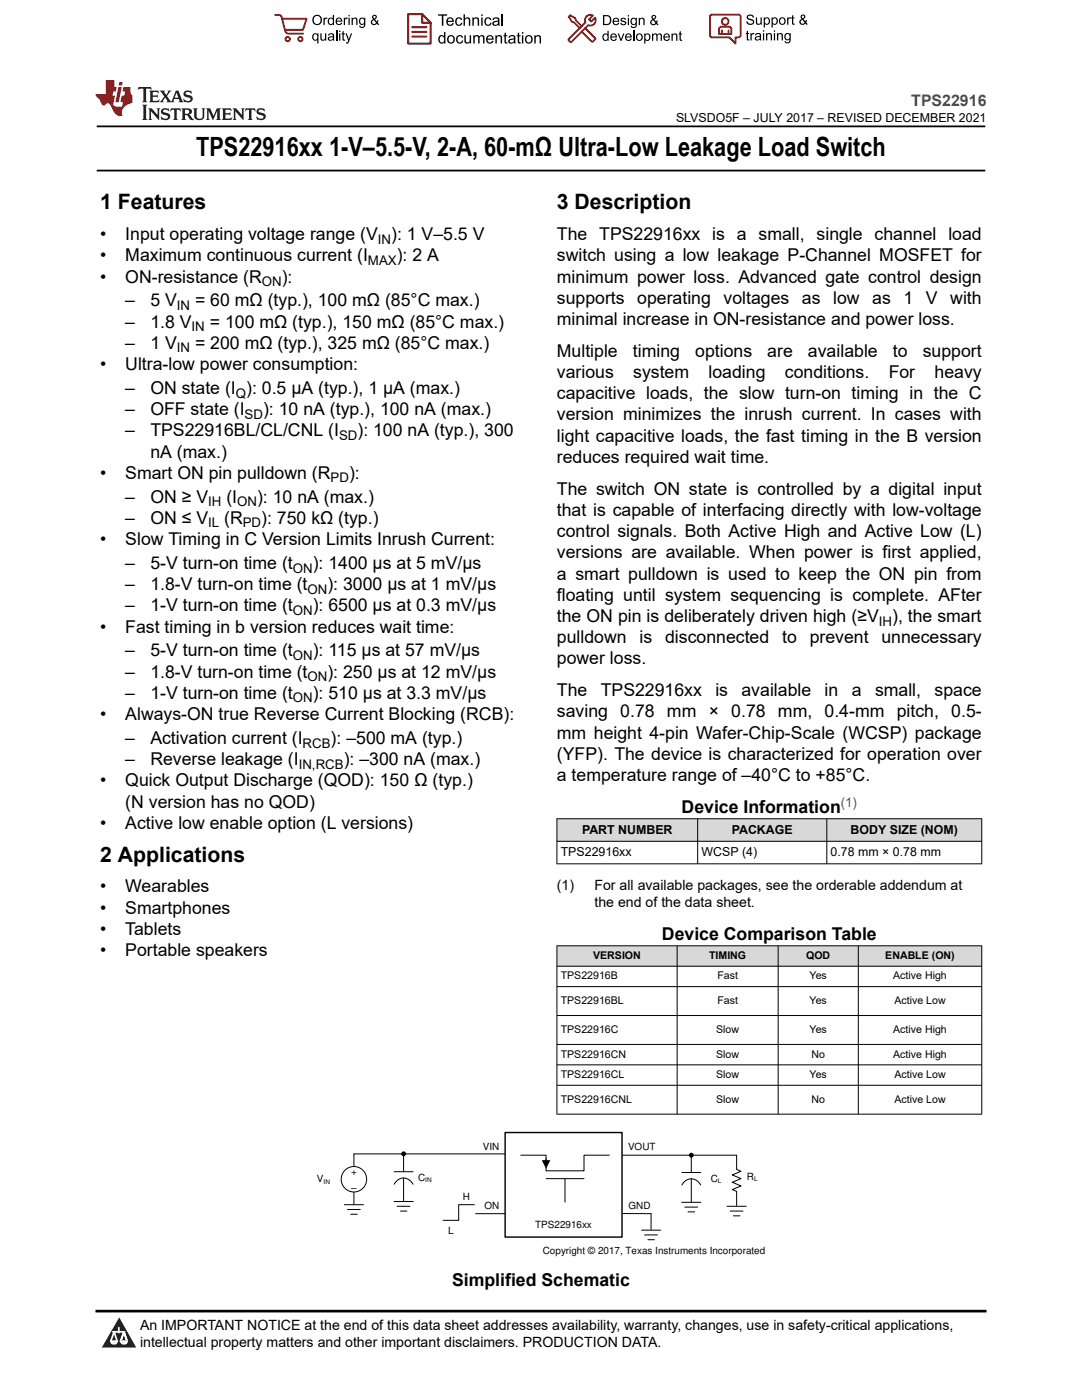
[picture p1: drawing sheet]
<svg xmlns="http://www.w3.org/2000/svg" width="216mm" height="279mm" viewBox="0 0 216 279" stroke-linecap="round" stroke-linejoin="round" font-family="sans-serif">
<path d="M19.3 25.2h177.3M19.3 34h177.3" fill="none" stroke="#000" stroke-width=".35"/>
<g fill="#d8d8d8">
<path d="M111.1 163.4h84.8v4.5h-84.8z" fill-rule="evenodd"/>
<path d="M111.2 163.5h27.9v4.3h-27.9z" fill-rule="evenodd"/>
<path d="M139.3 163.5h25.6v4.3h-25.6z" fill-rule="evenodd"/>
<path d="M165 163.5h30.8v4.3h-30.8z" fill-rule="evenodd"/>
</g>
<path d="M111.1 163.4h84.9M111.1 167.9h84.9M111.1 172.4h84.9M111.1 163.3v9.2M139.2 163.3v9.2M165 163.3v9.2M195.9 163.3v9.2" fill="none" stroke="#000" stroke-width=".2"/>
<g fill="#d8d8d8">
<path d="M111.1 188.8h84.8v4h-84.8z" fill-rule="evenodd"/>
<path d="M111.2 188.8h23.9v4h-23.9z" fill-rule="evenodd"/>
<path d="M135.2 188.8h20v4h-20z" fill-rule="evenodd"/>
<path d="M155.3 188.8h15.9v4h-15.9z" fill-rule="evenodd"/>
<path d="M171.3 188.8h24.5v4h-24.5z" fill-rule="evenodd"/>
</g>
<g fill="none" stroke="#000" stroke-width=".2">
<path d="M111.1 188.8h84.9M111.1 192.8h84.9M111.1 196.9h84.9M111.1 188.7v33.7M135.1 188.7v33.7M155.3 188.7v33.7M171.3 188.7v33.7M195.9 188.7v33.7M111.1 202.7h84.9M111.1 208.4h84.9M111.1 212.5h84.9M111.1 216.6h84.9"/>
<path d="M70.7 230.3h30.1M111.1 222.4h84.9M94.6 240.4h-3.1v3.1h-3.1M94.9 242.2h5.9"/>
</g>
<path d="M100.8 226h23.3v20.9h-23.3z" fill-rule="evenodd" fill="#fff"/>
<path d="M100.8 226h23.3v20.9h-23.3z" fill="none" stroke="#000" stroke-width=".28"/>
<path d="M70.6 230.3v10.1M103.9 230.5h5.1v3.2h7.5v-3.2h5.1M109 235.2h7.5M109 231.2v.5M112.7 235.2v4.7M124.2 230.5h22.8M68.7 240.4h3.8M69.3 241.4h2.6M70 242.3h1.3M124.2 242.2h5.7v3.2" fill="none" stroke="#000" stroke-width=".2"/>
<path d="M108.1 231.5h1.7l-.8 1.7z" fill="#000"/>
<circle cx="70.6" cy="235.3" r="2.54" fill="#fff"/>
<g fill="none" stroke="#000" stroke-width=".2">
<path d="M78.6 239.8h3.8M78.6 236.3a2.04 2.04 0 0 1 1.9-1.2 2.04 2.04 0 0 1 1.9 1.2M78.6 233.8h3.8M80.5 230.4v3.4M80.5 235.1v4.7M80.5 230.1v.2M136 239.9h3.8M136.1 236.5a2.04 2.04 0 0 1 1.8-1.2 2.04 2.04 0 0 1 1.9 1.2M136.1 234h3.7M137.9 235.3v4.6M137.9 230.4v3.6M147 230.6v2.8l.9 .4-1.8 .7 1.8 .7-1.8 .7 1.8 .8-1.8 .7 .9 .4v2.8"/>
<path d="M79.2 240.7h2.6M79.9 241.7h1.3M128 245.5h3.8M128.6 246.5h2.6M129.3 247.4h1.3M136.6 240.9h2.6M137.3 241.9h1.3M145.1 240.7h3.8M145.7 241.7h2.5M146.3 242.6h1.4"/>
<circle cx="70.6" cy="235.3" r="2.54"/>
</g>
<g fill="#000">
<circle cx="80.5" cy="230.3" r=".49"/>
<circle cx="137.9" cy="230.5" r=".49"/>
</g>
<path d="M0 0h215.9v23.8h-215.9z" fill-rule="evenodd" fill="#fff"/>
<path d="M27.7 17.4l-.2 .6 .5-.3h.6v.1v2.2l-.2 .4h1l-.2-.4v-2.2v-.1h.5l.5 .3-.1-.6zM29.8 18.1l.2 .4v1.5l-.2 .4h1.9l.1-.6a1.08 1.08 0 0 1-1.3 .2v-.7h.6l.4 .2v-.6l-.4 .2h-.6v-.6l.2-.1a1 1 0 0 1 1 .2l-.1-.5zM31.8 18.1l1 1.1-1 1.2h.9l-.2-.2 .4-.7 .5 .7-.2 .2h1.6l-.2-.2 .1-.4h1l.1 .4-.1 .2h.9l-.2-.3-.8-2h-.5l-1 2.2-.8-1.1 .9-1.1h-.8l.2 .2-.5 .7-.3-.7 .1-.2zM35.2 18.5l.4 1h-.8zM36.8 18.2a.65 .65 0 0 0-.2 .7 .65 .65 0 0 0 .6 .5l.7 .2 .1 .2a.79 .79 0 0 1-.7 .4 .79 .79 0 0 1-.7-.5l.1 .7 .2-.1a.93 .93 0 0 0 1.1 .1 .93 .93 0 0 0 .4-1 1.46 1.46 0 0 0-1.2-.6l-.1-.3a1.09 1.09 0 0 1 1.2 .2l-.2-.6-.1 .1-.6-.2zM28.4 20.9l.2 .4v2.3l-.2 .3h1l-.2-.3v-2.3l.2-.4zM29.6 21.6l.2 .4v1.6l-.2 .3h.8l-.3-.3v-1.4l1.7 1.8v-2l.2-.4h-.8l.2 .2 .1 1.1-1.2-1.3zM32.3 21.8a.65 .65 0 0 0-.2 .7 .65 .65 0 0 0 .7 .4l.6 .2 .1 .2a.79 .79 0 0 1-.7 .4 .79 .79 0 0 1-.7-.5l.1 .7 .2-.1a.93 .93 0 0 0 1.1 .1 .93 .93 0 0 0 .4-.9 1.46 1.46 0 0 0-1.2-.6l-.1-.4a1.09 1.09 0 0 1 1.2 .2l-.2-.6-.1 .1-.6-.1zM34.1 21.6l-.1 .7a.63 .63 0 0 1 .7-.4l.1 1.7-.3 .3h1l-.2-.3v-1.7a.66 .66 0 0 1 .8 .4l-.1-.7zM36.2 21.6l.2 .4v1.6l-.2 .3h.9l-.2-.2v-.7h.5l.1 .2a.79 .79 0 0 0 1.2 .6l-1-.9a.61 .61 0 0 0 .6-.6 .61 .61 0 0 0-.5-.6zM36.9 21.9h.2a.47 .47 0 0 1 .5 .1 .47 .47 0 0 1 .1 .5l-.2 .2h-.6zM38.5 21.6l.2 .2a2.27 2.27 0 0 0 .4 2 1.04 1.04 0 0 0 1.7-.7v-1.3l.2-.2h-.8l.2 .4v1.1a.6 .6 0 0 1-.6 .6 .6 .6 0 0 1-.6-.6v-1.1l.3-.4zM41.1 21.6l.2 .4v1.6l-.2 .3h.7l-.2-.3v-1.5l.9 1.9 .8-1.9v1.5l-.2 .3h1l-.3-.3v-1.6l.3-.4h-.8l-.7 1.5-.7-1.5zM44.3 21.6l.2 .4v1.6l-.2 .3h1.9l.1-.5a1.09 1.09 0 0 1-1.3 .1v-.6h.6l.4 .1v-.6l-.4 .2h-.6v-.6l.2-.1a1.01 1.01 0 0 1 1 .3l-.1-.6zM46.4 21.6l.3 .4v1.6l-.3 .3h.8l-.2-.3v-1.4l1.6 1.8v-2l.2-.4h-.7l.2 .2v1.1l-1.2-1.3zM49 21.6l-.1 .7a.63 .63 0 0 1 .8-.4v1.7l-.3 .3h1l-.2-.3v-1.7a.66 .66 0 0 1 .8 .4l-.1-.7zM51.4 21.8a.65 .65 0 0 0-.2 .7 .65 .65 0 0 0 .6 .4l.6 .2 .2 .2a.79 .79 0 0 1-.8 .4 .79 .79 0 0 1-.6-.5l.1 .7 .2-.1a.93 .93 0 0 0 1 .1 .93 .93 0 0 0 .5-.9 1.46 1.46 0 0 0-1.3-.6l-.1-.4a1.09 1.09 0 0 1 1.3 .2l-.2-.6-.2 .1-.5-.1z" fill="#231f20"/>
<path d="M21.1 16v2.8h-2.1l.1 .3 .9 1a.95 .95 0 0 0 .9 .9 .59 .59 0 0 1 .6-.4 .59 .59 0 0 1 .5 .4l.4 .8a1.59 1.59 0 0 0 2.1 1.3 1.61 1.61 0 0 1 1-2.2l1-.4-.1-1.5a1.59 1.59 0 0 1-.4-1.6h-1.4l-.2 .9h.5l-.1 .8h-.5l-.2 1v.2l.4 .1-.2 .9h-.6a.73 .73 0 0 1-1.1-.7l.3-1.5h-.5l.2-.8h.5l.2-.9h-.5v-1.4zM23.6 17.4l-.6 3h.7l.6-3zM23.8 16.4l-.1 .7h.7l.1-.7z" fill="#ed1c24"/>
<g fill="#000">
<path d="M62.3 4a1 1 0 0 1 2 0 1 1 0 0 1-2 0zM62.8 3.4a.78 .78 0 0 0-.1 1.1 .78 .78 0 0 0 1.1 .1 .78 .78 0 0 0 .1-1.1 .78 .78 0 0 0-1.1-.1z" fill-rule="evenodd"/>
<path d="M62.5 6.8l.4-.2 .4 .3v-.2h.2v2h-.2v-.7a.68 .68 0 0 1-.9-.1 .68 .68 0 0 1 0-.9zM62.6 7a.51 .51 0 0 0-.1 .6 .51 .51 0 0 0 .7 .2 .51 .51 0 0 0 .1-.7 .51 .51 0 0 0-.7-.1z" fill-rule="evenodd"/>
<path d="M64.5 3.5h.3v.3l.1-.3h.3l.1 .1-.1 .2a.32 .32 0 0 0-.3 0 .32 .32 0 0 0-.1 .4v.8h-.3z" fill-rule="evenodd"/>
<path d="M63.9 6.7h.3v.8a.36 .36 0 0 0 .3 .4 .36 .36 0 0 0 .4-.5v-.7h.2v1.4h-.2v-.2a.51 .51 0 0 1-.6 .2 .51 .51 0 0 1-.4-.5z" fill-rule="evenodd"/>
<path d="M65.6 3.7l.4-.2 .4 .2v-.7h.3v2h-.3v-.2a.7 .7 0 0 1-1-.1 .7 .7 0 0 1 .2-1zM65.8 3.8a.51 .51 0 0 0-.1 .7 .51 .51 0 0 0 .6 .2 .51 .51 0 0 0 .1-.7 .51 .51 0 0 0-.6-.2z" fill-rule="evenodd"/>
<path d="M65.6 6.8a.66 .66 0 0 1 .8-.1 .66 .66 0 0 1 .3 .8v.6h-.2l-.1-.2a.52 .52 0 0 1-.7 .2 .52 .52 0 0 1-.2-.6l.3-.2a.42 .42 0 0 0 .6-.3l-.3-.2-.3 .1-.1 .2h-.3zM65.7 7.6a.35 .35 0 0 0 .3 .4 .35 .35 0 0 0 .4-.4v-.2z" fill-rule="evenodd"/>
<path d="M67.7 6.1h.2v.3h-.2zM67.7 6.7h.2v1.4h-.2z" fill-rule="evenodd"/>
<path d="M67.1 3.7a.68 .68 0 0 1 .9-.1 .68 .68 0 0 1 .3 .7h-1.1a.42 .42 0 0 0 .3 .5 .42 .42 0 0 0 .5-.3h.3a.73 .73 0 0 1-1.1 .4 .73 .73 0 0 1-.1-1.2zM67.4 3.8l-.2 .3h.8l-.2-.4z" fill-rule="evenodd"/>
<path d="M68.6 3.5h.2v.3l.2-.3h.3l.1 .1-.1 .2a.32 .32 0 0 0-.4 0 .32 .32 0 0 0-.1 .4v.8h-.2z" fill-rule="evenodd"/>
<path d="M68.3 6.3l.3-.1v.5h.2v.1h-.2v.9l.3 .4a.36 .36 0 0 1-.4 0 .36 .36 0 0 1-.2-.4v-.9h-.1v-.1h.1z" fill-rule="evenodd"/>
<path d="M68.9 6.7h.3l.4 1.1 .4-1.1h.3l-.6 1.4a.51 .51 0 0 1-.6 .6l-.1-.3h.3l.2-.3z" fill-rule="evenodd"/>
<path d="M69.5 3h.3v.3h-.3zM69.5 3.5h.3v1.5h-.3z" fill-rule="evenodd"/>
<path d="M70.2 3.5h.2v.2a.52 .52 0 0 1 .6-.2 .52 .52 0 0 1 .3 .6v.9h-.2v-.9a.34 .34 0 0 0-.3-.4 .34 .34 0 0 0-.4 .3v1h-.2z" fill-rule="evenodd"/>
<path d="M71.8 3.7l.4-.2 .5 .2v-.2h.2v1.3a.64 .64 0 0 1-.5 .8 .64 .64 0 0 1-.7-.5h.2a.41 .41 0 0 0 .5 .2 .41 .41 0 0 0 .2-.5 .69 .69 0 0 1-.9-.1 .69 .69 0 0 1 .1-1zM72 3.8a.5 .5 0 0 0-.1 .7 .5 .5 0 0 0 .7 .1 .5 .5 0 0 0 .1-.6 .5 .5 0 0 0-.7-.2z" fill-rule="evenodd"/>
<path d="M74.4 3.1a.47 .47 0 0 1 .7 .1 .47 .47 0 0 1-.3 .7l.4 .4 .1-.3 .2 .1-.1 .4 .3 .3-.2 .2-.3-.3a.63 .63 0 0 1-1 .1 .63 .63 0 0 1 .3-1l-.3-.4zM74.5 3.4a.27 .27 0 0 0 .5 0 .27 .27 0 0 0-.5 0zM74.4 4.1a.4 .4 0 0 0 0 .6 .4 .4 0 0 0 .6-.1l-.4-.6z" fill-rule="evenodd"/>
<path d="M87.4 2.9h1.8v.2h-.7v2h-.3v-2h-.8z" fill-rule="evenodd"/>
<path d="M87.6 7.2l.5-.2 .5 .2v-.8h.3v2.3h-.3v-.2a.76 .76 0 0 1-1-.1 .76 .76 0 0 1-.1-1zM87.9 7.4a.58 .58 0 0 0-.2 .7 .58 .58 0 0 0 .8 .2 .58 .58 0 0 0 .1-.7 .58 .58 0 0 0-.7-.2z" fill-rule="evenodd"/>
<path d="M89.5 7.2a.81 .81 0 0 1 1.1 .1 .81 .81 0 0 1-.2 1.2 .81 .81 0 0 1-1.1-.2l-.1-.7zM89.6 7.4a.57 .57 0 0 0 0 .8 .57 .57 0 0 0 .8 0 .57 .57 0 0 0 0-.7 .57 .57 0 0 0-.8-.1z" fill-rule="evenodd"/>
<path d="M89.3 3.7a.77 .77 0 0 1 .9-.2 .77 .77 0 0 1 .4 .9h-1.3a.48 .48 0 0 0 .4 .5 .48 .48 0 0 0 .6-.3h.3a.83 .83 0 0 1-1.3 .4 .83 .83 0 0 1 0-1.3zM89.5 3.8l-.2 .4h1l-.3-.5z" fill-rule="evenodd"/>
<path d="M91 3.7a.7 .7 0 0 1 1.2 .3h-.2a.45 .45 0 0 0-.6-.3 .45 .45 0 0 0-.3 .6 .45 .45 0 0 0 .3 .6 .45 .45 0 0 0 .6-.4l.3 .1a.76 .76 0 0 1-1.1 .5 .76 .76 0 0 1-.3-1.1z" fill-rule="evenodd"/>
<path d="M91.2 7.2a.7 .7 0 0 1 1.2 .3l-.3 .1a.45 .45 0 0 0-.5-.4 .45 .45 0 0 0-.3 .7 .45 .45 0 0 0 .3 .6 .45 .45 0 0 0 .6-.4h.2a.76 .76 0 0 1-1 .5 .76 .76 0 0 1-.4-1.1z" fill-rule="evenodd"/>
<path d="M92.5 2.9h.3v.8a.59 .59 0 0 1 .7-.2 .59 .59 0 0 1 .3 .6v1h-.2v-1a.4 .4 0 0 0-.5-.4 .4 .4 0 0 0-.3 .5v.9h-.3z" fill-rule="evenodd"/>
<path d="M92.7 7h.2v.9a.41 .41 0 0 0 .5 .6 .41 .41 0 0 0 .3-.6v-.9h.3v1.7h-.3v-.3a.58 .58 0 0 1-.7 .3 .58 .58 0 0 1-.3-.7z" fill-rule="evenodd"/>
<path d="M94.3 3.5h.2v.2a.59 .59 0 0 1 .7-.2 .59 .59 0 0 1 .4 .6v1h-.3v-1a.41 .41 0 0 0-.4-.4 .41 .41 0 0 0-.4 .5v.9h-.2z" fill-rule="evenodd"/>
<path d="M94.4 7h.3v.3a.56 .56 0 0 1 1 0 .54 .54 0 0 1 .6-.3 .54 .54 0 0 1 .4 .5v1.2h-.3v-1.1a.34 .34 0 0 0-.3-.4 .34 .34 0 0 0-.4 .3v1.2h-.3v-1.1a.38 .38 0 0 0-.5-.3 .38 .38 0 0 0-.2 .5v.9h-.3z" fill-rule="evenodd"/>
<path d="M96 2.9h.3v.3h-.3zM96 3.5h.3v1.6h-.3z" fill-rule="evenodd"/>
<path d="M96.8 3.7a.7 .7 0 0 1 1.3 .3h-.3a.45 .45 0 0 0-.6-.3 .45 .45 0 0 0-.3 .6 .45 .45 0 0 0 .3 .6 .45 .45 0 0 0 .6-.4l.3 .1a.76 .76 0 0 1-1.1 .5 .76 .76 0 0 1-.3-1.1z" fill-rule="evenodd"/>
<path d="M97.2 7.2a.77 .77 0 0 1 .9-.1 .77 .77 0 0 1 .4 .8h-1.2a.48 .48 0 0 0 .3 .6 .48 .48 0 0 0 .6-.4l.3 .1a.83 .83 0 0 1-1.3 .3 .83 .83 0 0 1 0-1.3zM97.4 7.4l-.1 .3h.9l-.2-.4z" fill-rule="evenodd"/>
<path d="M98.8 7h.3v.3a.59 .59 0 0 1 .7-.3 .59 .59 0 0 1 .4 .7v1h-.3v-1a.41 .41 0 0 0-.5-.5 .41 .41 0 0 0-.3 .6v.9h-.3z" fill-rule="evenodd"/>
<path d="M98.4 3.7a.74 .74 0 0 1 1-.2 .74 .74 0 0 1 .3 .9v.7h-.3v-.2a.59 .59 0 0 1-.8 .3 .59 .59 0 0 1-.3-.8l1.1-.3a.42 .42 0 0 0-.4-.4 .42 .42 0 0 0-.5 .3h-.2zM98.6 4.5a.36 .36 0 0 0 .2 .5 .36 .36 0 0 0 .5-.2l.1-.5z" fill-rule="evenodd"/>
<path d="M100.7 6.6l.2-.1v.5h.3v.2h-.3v1l.1 .2h.2l.1 .3a.41 .41 0 0 1-.5-.1 .41 .41 0 0 1-.1-.4v-1h-.2v-.2h.2z" fill-rule="evenodd"/>
<path d="M101.6 7.2a.74 .74 0 0 1 .9-.2 .74 .74 0 0 1 .3 1l.1 .7h-.3v-.2a.59 .59 0 0 1-.8 .2 .59 .59 0 0 1-.3-.8l1-.3a.42 .42 0 0 0-.3-.4 .42 .42 0 0 0-.5 .3h-.3zM101.8 8.1a.36 .36 0 0 0 .1 .5 .36 .36 0 0 0 .5-.3l.2-.4z" fill-rule="evenodd"/>
<path d="M103.3 6.6l.3-.1v.5h.3v.2h-.3v1l.1 .2h.2v.3a.41 .41 0 0 1-.5-.1 .41 .41 0 0 1-.1-.4v-1h-.2v-.2h.2z" fill-rule="evenodd"/>
<path d="M104.1 6.4h.3v.3h-.3zM104.1 7h.3v1.7h-.3z" fill-rule="evenodd"/>
<path d="M105 7.2a.81 .81 0 0 1 1.1 .1 .81 .81 0 0 1-.1 1.2 .81 .81 0 0 1-1.2-.2v-.7zM105.2 7.4a.57 .57 0 0 0-.1 .8 .57 .57 0 0 0 .8 0 .57 .57 0 0 0 0-.7 .57 .57 0 0 0-.7-.1z" fill-rule="evenodd"/>
<path d="M106.6 7h.3v.3a.59 .59 0 0 1 .7-.3 .59 .59 0 0 1 .4 .7v1h-.3v-1a.41 .41 0 0 0-.5-.5 .41 .41 0 0 0-.3 .6v.9h-.3z" fill-rule="evenodd"/>
<path d="M120.3 3h.7a1 1 0 0 1 1 1 1 1 0 0 1-1 1h-.7zM120.6 3.2v1.6h.4a.77 .77 0 0 0 .7-.8 .77 .77 0 0 0-.7-.8z" fill-rule="evenodd"/>
<path d="M120.4 6.9l.4-.2 .4 .2v-.8h.3v2h-.3v-.1a.7 .7 0 0 1-.9-.2 .7 .7 0 0 1 .1-.9zM120.6 7a.51 .51 0 0 0-.1 .7 .51 .51 0 0 0 .6 .1 .51 .51 0 0 0 .1-.6 .51 .51 0 0 0-.6-.2z" fill-rule="evenodd"/>
<path d="M122 6.9a.68 .68 0 0 1 .8-.2 .68 .68 0 0 1 .3 .8h-1.1a.42 .42 0 0 0 .3 .5 .42 .42 0 0 0 .5-.3h.3a.73 .73 0 0 1-1.1 .3 .73 .73 0 0 1 0-1.1zM122.2 7l-.2 .3h.8l-.2-.4z" fill-rule="evenodd"/>
<path d="M122.4 3.7a.68 .68 0 0 1 .8-.1 .68 .68 0 0 1 .4 .8h-1.1a.42 .42 0 0 0 .3 .4 .42 .42 0 0 0 .5-.3l.3 .1a.73 .73 0 0 1-1.2 .3 .73 .73 0 0 1 0-1.2zM122.6 3.8l-.1 .3h.8l-.2-.3z" fill-rule="evenodd"/>
<path d="M123.9 3.7l.1-.1a.62 .62 0 0 1 .9 .3l-.2 .1a.29 .29 0 0 0-.3-.3 .29 .29 0 0 0-.3 .3l.1 .1a.58 .58 0 0 1 .6 .1 .58 .58 0 0 1 .1 .6 .67 .67 0 0 1-1.1-.2l.2-.1a.33 .33 0 0 0 .4 .4 .33 .33 0 0 0 .3-.4 .71 .71 0 0 1-.9-.6z" fill-rule="evenodd"/>
<path d="M123.3 6.7h.2l.4 1.2 .4-1.2h.3l-.6 1.4h-.2z" fill-rule="evenodd"/>
<path d="M125.3 3h.2v.3h-.2zM125.3 3.6h.2v1.4h-.2z" fill-rule="evenodd"/>
<path d="M124.9 6.9a.68 .68 0 0 1 .8-.2 .68 .68 0 0 1 .4 .8h-1.1a.42 .42 0 0 0 .3 .5 .42 .42 0 0 0 .5-.3h.3a.73 .73 0 0 1-1.2 .3 .73 .73 0 0 1 0-1.1zM125.1 7l-.1 .3h.8l-.2-.4z" fill-rule="evenodd"/>
<path d="M126 3.7l.4-.2 .4 .2v-.1h.3v1.2a.64 .64 0 0 1-.5 .8 .64 .64 0 0 1-.8-.5l.3 .1a.41 .41 0 0 0 .5 .2 .41 .41 0 0 0 .2-.6 .69 .69 0 0 1-.9-.1 .69 .69 0 0 1 .1-1zM126.2 3.9a.5 .5 0 0 0-.1 .6 .5 .5 0 0 0 .6 .2 .5 .5 0 0 0 .2-.7 .5 .5 0 0 0-.7-.1z" fill-rule="evenodd"/>
<path d="M126.9 7.4a.73 .73 0 0 1 1.4 0 .73 .73 0 0 1-1.4 0zM127.3 7a.5 .5 0 0 0-.1 .7 .5 .5 0 0 0 .7 0 .5 .5 0 0 0 0-.6 .5 .5 0 0 0-.6-.1z" fill-rule="evenodd"/>
<path d="M127.5 3.6h.2v.2a.52 .52 0 0 1 .6-.3 .52 .52 0 0 1 .3 .6v.9h-.2v-.9a.34 .34 0 0 0-.3-.4 .34 .34 0 0 0-.4 .3v1h-.2z" fill-rule="evenodd"/>
<path d="M128.5 6.7h.3v.2a.67 .67 0 0 1 .9 0 .67 .67 0 0 1 0 .9 .55 .55 0 0 1-.9 .2v.7h-.3zM128.9 7a.5 .5 0 0 0-.1 .7 .5 .5 0 0 0 .6 .1 .5 .5 0 0 0 .2-.6 .5 .5 0 0 0-.7-.2z" fill-rule="evenodd"/>
<path d="M130.1 6.7h.2v.2a.49 .49 0 0 1 .9 0l.4-.2a.42 .42 0 0 1 .5 .4v1h-.3v-.9a.3 .3 0 0 0-.2-.3 .3 .3 0 0 0-.4 .2v1h-.2v-.9a.33 .33 0 0 0-.5-.3 .33 .33 0 0 0-.2 .5v.7h-.2z" fill-rule="evenodd"/>
<path d="M130.1 3.1a.47 .47 0 0 1 .8 .1 .47 .47 0 0 1-.3 .7l.3 .4 .1-.2h.3l-.2 .5 .3 .3-.2 .2-.3-.3a.63 .63 0 0 1-1 .1 .63 .63 0 0 1 .3-1l-.2-.5zM130.2 3.5a.27 .27 0 0 0 .5 0 .27 .27 0 0 0-.5 0zM130.2 4.1a.4 .4 0 0 0 0 .7 .4 .4 0 0 0 .6-.2l-.5-.6z" fill-rule="evenodd"/>
<path d="M132.5 6.9a.68 .68 0 0 1 .9-.2 .68 .68 0 0 1 .3 .8h-1.1a.42 .42 0 0 0 .3 .5 .42 .42 0 0 0 .5-.3h.3a.73 .73 0 0 1-1.1 .3 .73 .73 0 0 1-.1-1.1zM132.7 7l-.1 .3h.8l-.2-.4z" fill-rule="evenodd"/>
<path d="M134 6.7h.2v.2a.52 .52 0 0 1 .6-.2 .52 .52 0 0 1 .4 .6v.8h-.3v-.8a.34 .34 0 0 0-.2-.4 .34 .34 0 0 0-.4 .2l-.1 1h-.2z" fill-rule="evenodd"/>
<path d="M135.6 6.3l.2-.1v.5h.3v.2h-.3v.8l.3 .4a.36 .36 0 0 1-.4 0 .36 .36 0 0 1-.1-.4v-.8h-.2v-.2h.2z" fill-rule="evenodd"/>
<path d="M149.2 3a.8 .8 0 0 1 1.2 .5h-.2a.44 .44 0 0 0-.5-.4 .44 .44 0 0 0-.4 .5l.2 .1a.9 .9 0 0 1 1 .8 .84 .84 0 0 1-.9 .5 .84 .84 0 0 1-.7-.7h.3a.52 .52 0 0 0 .5 .5 .52 .52 0 0 0 .5-.6l-.2-.1a.85 .85 0 0 1-1-.8z" fill-rule="evenodd"/>
<path d="M149 6.3l.3-.2v.5h.2v.2h-.2v.9l.2 .4a.36 .36 0 0 1-.4-.1 .36 .36 0 0 1-.1-.4v-.8h-.2v-.2h.2z" fill-rule="evenodd"/>
<path d="M149.7 6.6h.3v.2l.1-.2h.3l.1 .1-.1 .2a.32 .32 0 0 0-.3 0 .32 .32 0 0 0-.1 .4v.8h-.3z" fill-rule="evenodd"/>
<path d="M150.7 6.8a.66 .66 0 0 1 .9-.2 .66 .66 0 0 1 .3 .9v.6h-.2l-.1-.2a.52 .52 0 0 1-.7 .2 .52 .52 0 0 1-.2-.7l.2-.1a.42 .42 0 0 0 .7-.3l-.3-.2h-.3l-.1 .3-.3-.1zM150.9 7.5a.35 .35 0 0 0 .3 .5 .35 .35 0 0 0 .4-.4v-.3z" fill-rule="evenodd"/>
<path d="M150.8 3.5h.3v.8a.36 .36 0 0 0 .3 .5 .36 .36 0 0 0 .4-.5v-.8h.2v1.4h-.2v-.2a.51 .51 0 0 1-.6 .3 .51 .51 0 0 1-.4-.6z" fill-rule="evenodd"/>
<path d="M152.2 6.1h.3v.2h-.3zM152.2 6.6h.3v1.5h-.3z" fill-rule="evenodd"/>
<path d="M152.4 3.5h.2v.2a.67 .67 0 0 1 .9 0 .67 .67 0 0 1 .1 .9 .55 .55 0 0 1-1 .2v.7h-.2zM152.7 3.8a.5 .5 0 0 0-.1 .7 .5 .5 0 0 0 .7 .1 .5 .5 0 0 0 .1-.6 .5 .5 0 0 0-.7-.2z" fill-rule="evenodd"/>
<path d="M152.9 6.6h.2v.2a.52 .52 0 0 1 .6-.2 .52 .52 0 0 1 .3 .6v.9h-.2v-.9a.34 .34 0 0 0-.3-.4 .34 .34 0 0 0-.4 .2v1.1h-.2z" fill-rule="evenodd"/>
<path d="M153.9 3.5h.3v.2a.67 .67 0 0 1 .9 0 .67 .67 0 0 1 0 .9 .55 .55 0 0 1-.9 .2v.7h-.3zM154.3 3.8a.5 .5 0 0 0-.1 .7 .5 .5 0 0 0 .6 .1 .5 .5 0 0 0 .2-.6 .5 .5 0 0 0-.7-.2z" fill-rule="evenodd"/>
<path d="M154.4 6.1h.3v.2h-.3zM154.4 6.6h.3v1.5h-.3z" fill-rule="evenodd"/>
<path d="M155 6.6h.3v.2a.52 .52 0 0 1 .6-.2 .52 .52 0 0 1 .3 .6v.9h-.2v-.9a.34 .34 0 0 0-.3-.4 .34 .34 0 0 0-.4 .2v1.1h-.3z" fill-rule="evenodd"/>
<path d="M155.4 4.2a.75 .75 0 0 1 1.5 0 .75 .75 0 0 1-1.5 0zM155.8 3.8a.5 .5 0 0 0-.1 .7 .5 .5 0 0 0 .8 0 .5 .5 0 0 0 0-.7 .5 .5 0 0 0-.7 0z" fill-rule="evenodd"/>
<path d="M156.7 6.8l.4-.2 .5 .2v-.2h.2v1.3a.64 .64 0 0 1-.5 .7 .64 .64 0 0 1-.8-.4h.3a.41 .41 0 0 0 .5 .2 .41 .41 0 0 0 .2-.5 .69 .69 0 0 1-.9-.1 .69 .69 0 0 1 .1-1zM156.9 6.9a.5 .5 0 0 0-.1 .7 .5 .5 0 0 0 .6 .1 .5 .5 0 0 0 .2-.7 .5 .5 0 0 0-.7-.1z" fill-rule="evenodd"/>
<path d="M157.1 3.5h.2v.2l.1-.2h.3h.2l-.1 .3a.32 .32 0 0 0-.4 0 .32 .32 0 0 0-.1 .4v.7h-.2z" fill-rule="evenodd"/>
<path d="M158 3.1l.3-.1v.5h.2v.2h-.2v.8l.3 .4a.36 .36 0 0 1-.4 0 .36 .36 0 0 1-.2-.4v-.8h-.1v-.2h.1z" fill-rule="evenodd"/>
<path d="M159.9 3a.47 .47 0 0 1 .7 .1 .47 .47 0 0 1-.3 .7l.4 .5 .1-.3h.2l-.1 .5 .3 .3-.2 .2-.3-.3a.63 .63 0 0 1-1 .1 .63 .63 0 0 1 .3-1l-.3-.5zM160 3.4a.27 .27 0 0 0 .5 0 .27 .27 0 0 0-.5 0zM159.9 4.1a.4 .4 0 0 0 0 .6 .4 .4 0 0 0 .6-.2l-.4-.6z" fill-rule="evenodd"/>
</g>
<path d="M67.2 6.1v2M126.5 6.1v2" fill="none" stroke="#000" stroke-width=".25"/>
<g fill="none" stroke="#de0000" stroke-width=".37">
<path d="M54.9 3h.9a1.19 1.19 0 0 1 .6 1.2l.6 2.1a.85 .85 0 0 0 1 .4h2.5M56.3 3.7h4.9l-.7 2.2h-3.6M116.1 5.2l-1.2-1.1-.1-.5-1-.6-.3 .3 .6 1 .5 .2 1.1 1.1M116.8 5.6l1.9 2v.3l-.4 .4h-.3l-1.9-2zM116.8 5.6l.6-.6a1.07 1.07 0 0 0 1.2-.2 1.07 1.07 0 0 0 .1-1.3l-.7 .8-.5-.4 .8-.8a1.07 1.07 0 0 0-1.2 .2 1.07 1.07 0 0 0-.3 1.2l-3.3 3.3v.3l.3 .3h.2l2.1-2.1M141.7 3.1l.4-.2h5.3l.3 .2 .1 3.9-.2 .4-.8 .1v1.2l-1.3-1.2h-3.4l-.4-.2zM143.5 5.6l.5-.3 1.7 .1 .2 .5v.9h-2.4zM144 6.1v.7M145.4 6.1v.7"/>
<circle cx="57.4" cy="7.8" r=".44"/>
<circle cx="59.9" cy="7.8" r=".44"/>
<circle cx="144.7" cy="4.3" r=".67"/>
</g>
<path d="M100.2 2.9v2.2" fill="none" stroke="#000" stroke-width=".28"/>
<path d="M81.4 2.8h2.8v1.7h1.7v4.2h-4.5zM82.3 6.4h2.8M82.3 5.4h2.8M82.3 7.3h2.8M84.2 2.8l1.7 1.7" fill="none" stroke="#de0000" stroke-width=".42"/>
<path d="M0 261.4h215.9v18h-215.9z" fill-rule="evenodd" fill="#fff"/>
<path d="M23.8 262.9l3.4 6h-6.9z" fill="#231f20"/>
<path d="M22.1 267.7h1.3l-.4 .5h-.3a.55 .55 0 0 1-.6-.5z" fill-rule="evenodd" fill="#fff"/>
<path d="M22.1 267.7h1.3l-.4 .5h-.3a.55 .55 0 0 1-.6-.5z" fill="none" stroke="#231f20" stroke-width=".34"/>
<path d="M22.1 267.7h1.3l-.4 .5h-.5zM22.6 265.8h.1M22.6 265.8h2.3zM23.7 265.9h.1M23.7 264.9v1zM24 267.7h.1" fill="none" stroke="#fff" stroke-width=".34"/>
<path d="M24.7 265.8l-.7 1.9z" fill="#fff"/>
<path d="M24.7 265.8l-.7 1.9z" fill="none" stroke="#fff" stroke-width=".34"/>
<path d="M24.7 265.8l.7 1.9z" fill="#fff"/>
<path d="M24.7 265.8l.7 1.9zM25.3 267.7h.1" fill="none" stroke="#fff" stroke-width=".34"/>
<path d="M22.8 265.8l-.7 1.9z" fill="#fff"/>
<path d="M22.8 265.8l-.7 1.9z" fill="none" stroke="#fff" stroke-width=".34"/>
<path d="M22.8 265.8l.6 1.9z" fill="#fff"/>
<path d="M22.8 265.8l.6 1.9z" fill="none" stroke="#fff" stroke-width=".34"/>
<path d="M24.1 267.7h1.3a.65 .65 0 0 1-.6 .5 .65 .65 0 0 1-.7-.5z" fill-rule="evenodd" fill="#fff"/>
<path d="M24.1 267.7h1.3a.65 .65 0 0 1-.6 .5 .65 .65 0 0 1-.7-.5z" fill="none" stroke="#231f20" stroke-width=".34"/>
<path d="M24 267.7h.1M24.1 267.7h1.3l-.4 .5h-.5z" fill="none" stroke="#fff" stroke-width=".34"/>
<path d="M19 261.7h177.8" fill="none" stroke="#000" stroke-width=".53"/>
<text font-size="5.3" x="39.1" y="31.2">TPS22916xx 1-V–5.5-V, 2-A, 60-mΩ Ultra-Low Leakage Load Switch</text>
<g font-size="4.2">
<text x="20" y="41.8">1 Features</text>
<text x="111.1" y="41.8">3 Description</text>
<text x="20" y="172">2 Applications</text>
</g>
<g font-size="3.5">
<text x="20" y="47.9">•</text>
<text x="25" y="47.9">Input operating voltage range (V</text>
<text x="78" y="47.9">): 1 V–5.5 V</text>
<text x="111.1" y="47.9">The TPS22916xx is a small, single channel load</text>
<text x="20" y="52.2">•</text>
<text x="25" y="52.2">Maximum continuous current (I</text>
<text x="79.2" y="52.2">): 2 A</text>
<text x="111.1" y="52.2">switch using a low leakage P-Channel MOSFET for</text>
<text x="20" y="56.4">•</text>
<text x="25" y="56.4">ON-resistance (R</text>
<text x="56.2" y="56.4">):</text>
<text x="111.1" y="56.4">minimum power loss. Advanced gate control design</text>
<text x="25" y="61.2">–</text>
<text x="25" y="65.4">–</text>
<text x="30" y="61.2">5 V</text>
<text x="30" y="65.4">1.8 V</text>
<text x="38.9" y="61.2">= 60 mΩ (typ.), 100 mΩ (85°C max.)</text>
<text x="41.9" y="65.4">= 100 mΩ (typ.), 150 mΩ (85°C max.)</text>
<text x="111.1" y="60.6">supports</text>
<text x="111.1" y="64.9">minimal increase in ON-resistance and power loss.</text>
<text x="127.2" y="60.6">operating</text>
<text x="144.4" y="60.6">voltages</text>
<text x="160" y="60.6">as</text>
<text x="166.3" y="60.6">low</text>
<text x="174.1" y="60.6">as</text>
<text x="180.3" y="60.6">1</text>
<text x="184.8" y="60.6">V</text>
<text x="189.6" y="60.6">with</text>
<text x="25" y="69.6">–</text>
<text x="30" y="69.6">1 V</text>
<text x="38.9" y="69.6">= 200 mΩ (typ.), 325 mΩ (85°C max.)</text>
<text x="111.1" y="71.2">Multiple</text>
<text x="126.3" y="71.2">timing</text>
<text x="138.7" y="71.2">options</text>
<text x="153.1" y="71.2">are</text>
<text x="161.2" y="71.2">available</text>
<text x="178.2" y="71.2">to</text>
<text x="184.1" y="71.2">support</text>
<text x="20" y="73.9">•</text>
<text x="25" y="73.9">Ultra-low power consumption:</text>
<text x="111.1" y="75.5">various</text>
<text x="126.3" y="75.5">system</text>
<text x="141.4" y="75.5">loading</text>
<text x="156.6" y="75.5">conditions.</text>
<text x="177.3" y="75.5">For</text>
<text x="186.5" y="75.5">heavy</text>
<text x="25" y="82.9">–</text>
<text x="25" y="78.6">–</text>
<text x="30" y="82.9">OFF state (I</text>
<text x="30" y="78.6">ON state (I ): 0.5 µA (typ.), 1 µA (max.)</text>
<text x="52.5" y="82.9">): 10 nA (typ.), 100 nA (max.)</text>
<text x="111.1" y="79.7">capacitive loads, the slow turn-on timing in the C</text>
<text x="111.1" y="83.9">version minimizes the inrush current. In cases with</text>
<text x="25" y="87.1">–</text>
<text x="30" y="87.1">TPS22916BL/CL/CNL (I</text>
<text x="71.3" y="87.1">): 100 nA (typ.), 300</text>
<text x="111.1" y="88.2">light capacitive loads, the fast timing in the B version</text>
<text x="20" y="95.6">•</text>
<text x="25" y="95.6">Smart ON pin pulldown (R</text>
<text x="30" y="91.3">nA (max.)</text>
<text x="69.7" y="95.6">):</text>
<text x="111.1" y="92.4">reduces required wait time.</text>
<text x="25" y="100.3">–</text>
<text x="30" y="100.3">ON ≥ V</text>
<text x="45.2" y="100.3">(I</text>
<text x="51.3" y="100.3">): 10 nA (max.)</text>
<text x="111.1" y="98.7">The switch ON state is controlled by a digital input</text>
<text x="25" y="104.6">–</text>
<text x="30" y="104.6">ON ≤ V</text>
<text x="44.7" y="104.6">(R</text>
<text x="52.1" y="104.6">): 750 kΩ (typ.)</text>
<text x="111.1" y="103">that is capable of interfacing directly with low-voltage</text>
<text x="111.1" y="107.2">control signals. Both Active High and Active Low (L)</text>
<text x="20" y="108.8">•</text>
<text x="25" y="108.8">Slow Timing in C Version Limits Inrush Current:</text>
<text x="25" y="113.6">–</text>
<text x="30" y="113.6">5-V turn-on time (t</text>
<text x="62.4" y="113.6">): 1400 µs at 5 mV/µs</text>
<text x="111.1" y="111.4">versions are available. When power is first applied,</text>
<text x="25" y="117.8">–</text>
<text x="30" y="117.8">1.8-V turn-on time (t</text>
<text x="65.3" y="117.8">): 3000 µs at 1 mV/µs</text>
<text x="111.1" y="115.7">a smart pulldown is used to keep the ON pin from</text>
<text x="111.1" y="119.9">floating until system sequencing is complete. AFter</text>
<text x="25" y="122">–</text>
<text x="30" y="122">1-V turn-on time (t</text>
<text x="62.4" y="122">): 6500 µs at 0.3 mV/µs</text>
<text x="111.1" y="124.1">the ON pin is deliberately driven high (≥V</text>
<text x="178" y="124.1">), the smart</text>
<text x="20" y="126.3">•</text>
<text x="25" y="126.3">Fast timing in b version reduces wait time:</text>
<text x="25" y="131">–</text>
<text x="30" y="131">5-V turn-on time (t</text>
<text x="62.4" y="131">): 115 µs at 57 mV/µs</text>
<text x="111.1" y="128.4">pulldown</text>
<text x="127.6" y="128.4">is</text>
<text x="132.7" y="128.4">disconnected</text>
<text x="156.1" y="128.4">to</text>
<text x="161.6" y="128.4">prevent</text>
<text x="175.9" y="128.4">unnecessary</text>
<text x="25" y="135.2">–</text>
<text x="30" y="135.2">1.8-V turn-on time (t</text>
<text x="65.3" y="135.2">): 250 µs at 12 mV/µs</text>
<text x="111.1" y="132.6">power loss.</text>
<text x="20" y="143.7">•</text>
<text x="25" y="139.5">–</text>
<text x="25" y="143.7">Always-ON true Reverse Current Blocking (RCB):</text>
<text x="30" y="139.5">1-V turn-on time (t</text>
<text x="62.4" y="139.5">): 510 µs at 3.3 mV/µs</text>
<text x="111.1" y="139">The</text>
<text x="111.1" y="143.2">saving 0.78 mm × 0.78 mm, 0.4-mm pitch, 0.5-</text>
<text x="119.9" y="139">TPS22916xx</text>
<text x="142.7" y="139">is</text>
<text x="148" y="139">available</text>
<text x="164.5" y="139">in</text>
<text x="170" y="139">a</text>
<text x="174.6" y="139">small,</text>
<text x="186.5" y="139">space</text>
<text x="25" y="148.5">–</text>
<text x="30" y="148.5">Activation current (I</text>
<text x="66" y="148.5">): –500 mA (typ.)</text>
<text x="111.1" y="147.4">mm height 4-pin Wafer-Chip-Scale (WCSP) package</text>
<text x="25" y="152.7">–</text>
<text x="30" y="152.7">Reverse leakage (I</text>
<text x="68.6" y="152.7">): –300 nA (max.)</text>
<text x="111.1" y="151.7">(YFP). The device is characterized for operation over</text>
<text x="111.1" y="155.9">a temperature range of –40°C to +85°C.</text>
<text x="20" y="156.9">•</text>
<text x="25" y="156.9">Quick Output Discharge (QOD): 150 Ω (typ.)</text>
<text x="25" y="161.2">(N version has no QOD)</text>
<text x="20" y="165.4">•</text>
<text x="25" y="165.4">Active low enable option (L versions)</text>
<text x="136" y="162.2">Device Information</text>
<text x="20" y="178.1">•</text>
<text x="25" y="178.1">Wearables</text>
<text x="20" y="182.3">•</text>
<text x="25" y="182.3">Smartphones</text>
<text x="20" y="186.6">•</text>
<text x="20" y="190.8">•</text>
<text x="25" y="186.6">Tablets</text>
<text x="25" y="190.8">Portable speakers</text>
<text x="132.1" y="187.6">Device Comparison Table</text>
<text x="90.2" y="256.7">Simplified Schematic</text>
</g>
<text font-size="3.2" fill="#00f" x="181.8" y="21.1">TPS22916</text>
<g font-size="2.8">
<text x="111.1" y="177.5">(1)</text>
<text x="118.6" y="177.5">For all available packages, see the orderable addendum at</text>
<text x="118.6" y="180.9">the end of the data sheet.</text>
<text x="27.9" y="265.5">An IMPORTANT NOTICE at the end of this data sheet addresses availability, warranty, changes, use in safety-critical applications,</text>
<text x="27.9" y="268.9">intellectual property matters and other important disclaimers. PRODUCTION DATA.</text>
</g>
<g font-size="2.6">
<text x="73.4" y="52.9">MAX</text>
<text x="75.4" y="48.6">IN</text>
<text x="52.2" y="57.1">ON</text>
<text x="35.3" y="61.9">IN</text>
<text x="35.3" y="70.3">IN</text>
<text x="38.2" y="66.1">IN</text>
<text x="47.1" y="79.3">Q</text>
<text x="48.8" y="83.6">SD</text>
<text x="67.6" y="87.8">SD</text>
<text x="41.5" y="101">IH</text>
<text x="47.3" y="101">ON</text>
<text x="66" y="96.3">PD</text>
<text x="41.5" y="105.3">IL</text>
<text x="48.5" y="105.3">PD</text>
<text x="58.4" y="114.3">ON</text>
<text x="61.4" y="118.5">ON</text>
<text x="58.4" y="122.7">ON</text>
<text x="175.4" y="124.8">IH</text>
<text x="58.4" y="131.7">ON</text>
<text x="61.4" y="136">ON</text>
<text x="58.4" y="140.2">ON</text>
<text x="60.4" y="149.2">RCB</text>
<text x="59.6" y="153.4">IN,RCB</text>
</g>
<text font-size="2.6" fill="#00f" x="167.8" y="161.1">(1)</text>
<g font-size="2.5">
<text x="134.9" y="24.3">SLVSDO5F – JULY 2017 – REVISED DECEMBER 2021</text>
<text x="116.1" y="166.4">PART NUMBER</text>
<text x="146" y="166.4">PACKAGE</text>
<text x="169.7" y="166.4">BODY SIZE (NOM)</text>
<text x="111.9" y="170.9">TPS22916xx</text>
<text x="140" y="170.9">WCSP (4)</text>
<text x="165.7" y="170.9">0.78 mm × 0.78 mm</text>
</g>
<g font-size="2.1">
<text x="118.4" y="191.4">VERSION</text>
<text x="141.5" y="191.4">TIMING</text>
<text x="160.9" y="191.4">QOD</text>
<text x="176.6" y="191.4">ENABLE (ON)</text>
<text x="111.9" y="195.5">TPS22916B</text>
<text x="143.1" y="195.5">Fast</text>
<text x="161.5" y="195.5">Yes</text>
<text x="178.2" y="195.5">Active High</text>
<text x="111.9" y="200.4">TPS22916BL</text>
<text x="143.1" y="200.4">Fast</text>
<text x="161.5" y="200.4">Yes</text>
<text x="178.5" y="200.4">Active Low</text>
<text x="111.9" y="206.2">TPS22916C</text>
<text x="142.9" y="206.2">Slow</text>
<text x="161.5" y="206.2">Yes</text>
<text x="178.2" y="206.2">Active High</text>
<text x="111.9" y="211.1">TPS22916CN</text>
<text x="111.9" y="215.2">TPS22916CL</text>
<text x="142.9" y="211.1">Slow</text>
<text x="142.9" y="215.2">Slow</text>
<text x="161.5" y="215.2">Yes</text>
<text x="161.9" y="211.1">No</text>
<text x="178.2" y="211.1">Active High</text>
<text x="178.5" y="215.2">Active Low</text>
<text x="111.9" y="220.1">TPS22916CNL</text>
<text x="142.9" y="220.1">Slow</text>
<text x="161.9" y="220.1">No</text>
<text x="178.5" y="220.1">Active Low</text>
</g>
<g font-size="2">
<text x="96.4" y="229.6">VIN</text>
<text x="125.3" y="229.6">VOUT</text>
<text x="63.3" y="235.9">V</text>
<text x="70" y="234.6">+</text>
<text x="70.1" y="237.6">±</text>
<text x="83.4" y="235.7">C</text>
<text x="92.4" y="239.5">H</text>
<text x="141.8" y="235.8">C</text>
<text x="149.1" y="235.4">R</text>
<text x="96.7" y="241.2">ON</text>
<text x="106.8" y="245.2">TPS22916xx</text>
<text x="125.4" y="241.2">GND</text>
<text x="89.4" y="246.2">L</text>
<text x="108.3" y="250.2">Copyright © 2017, Texas Instruments Incorporated</text>
</g>
<g font-size="1.3">
<text x="64.6" y="236.2">IN</text>
<text x="84.9" y="236">IN</text>
<text x="143.3" y="236.1">L</text>
<text x="150.5" y="235.7">L</text>
</g>
</svg>
